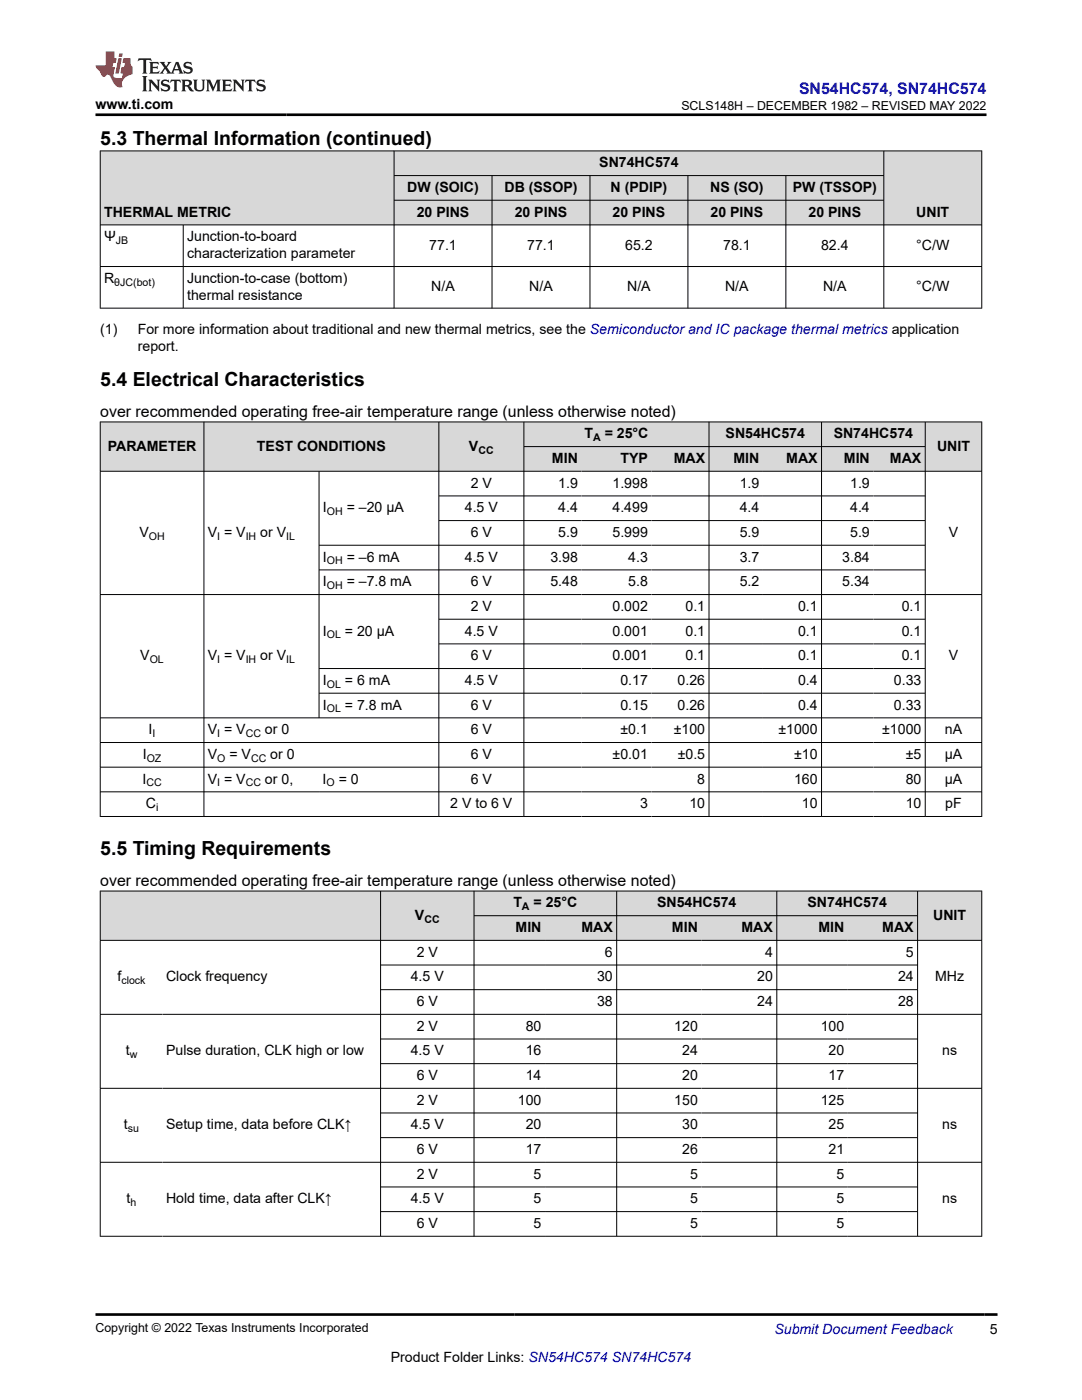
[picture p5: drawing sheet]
<svg xmlns="http://www.w3.org/2000/svg" width="216mm" height="279mm" viewBox="0 0 216 279" stroke-linecap="round" stroke-linejoin="round" font-family="sans-serif">
<g fill="#d8d8d8">
<path d="M20 30.1h175.9v4.9h-175.9z" fill-rule="evenodd"/>
<path d="M20.1 30.2h58.5v14.6h-58.5z" fill-rule="evenodd"/>
<path d="M78.7 30.2h97.6v4.8h-97.6z" fill-rule="evenodd"/>
<path d="M176.4 30.2h19.4v14.6h-19.4z" fill-rule="evenodd"/>
<path d="M78.7 35.1h19.4v4.8h-19.4z" fill-rule="evenodd"/>
<path d="M98.2 35.1h19.5v4.8h-19.5z" fill-rule="evenodd"/>
<path d="M117.8 35.1h19.4v4.8h-19.4z" fill-rule="evenodd"/>
<path d="M137.3 35.1h19.4v4.8h-19.4z" fill-rule="evenodd"/>
<path d="M156.9 35.1h19.4v4.8h-19.4z" fill-rule="evenodd"/>
<path d="M78.7 40h19.4v4.8h-19.4z" fill-rule="evenodd"/>
<path d="M98.2 40h19.5v4.8h-19.5z" fill-rule="evenodd"/>
<path d="M117.8 40h19.4v4.8h-19.4z" fill-rule="evenodd"/>
<path d="M137.3 40h19.4v4.8h-19.4z" fill-rule="evenodd"/>
<path d="M156.9 40h19.4v4.8h-19.4z" fill-rule="evenodd"/>
</g>
<g fill="none" stroke="#000" stroke-width=".2">
<path d="M19.9 30.1h176.1M20 30.1v31.5M78.6 30.1v31.5M78.6 35h97.8M78.6 40h97.8M98.2 35v26.6M117.7 35v26.6M137.3 35v26.6M156.8 35v26.6M176.4 30.1v31.5M195.9 30.1v31.5M19.9 44.9h176.1"/>
<path d="M19.9 53.2h176.1M36.6 44.9v16.7M19.9 61.5h176.1"/>
</g>
<g fill="#d8d8d8">
<path d="M20 84.2h175.9v4.9h-175.9z" fill-rule="evenodd"/>
<path d="M20.1 84.3h20.5v9.7h-20.5z" fill-rule="evenodd"/>
<path d="M40.8 84.3h46.7v9.7h-46.7z" fill-rule="evenodd"/>
<path d="M87.6 84.3h16.9v9.7h-16.9z" fill-rule="evenodd"/>
<path d="M104.6 84.3h36.8v4.8h-36.8z" fill-rule="evenodd"/>
<path d="M141.5 84.3h22.4v4.8h-22.4z" fill-rule="evenodd"/>
<path d="M164 84.3h20.6v4.8h-20.6z" fill-rule="evenodd"/>
<path d="M184.7 84.3h11.1v9.7h-11.1z" fill-rule="evenodd"/>
<path d="M104.6 89.2h11.4v4.8h-11.4z" fill-rule="evenodd"/>
<path d="M116 89.2h14v4.8h-14z" fill-rule="evenodd"/>
<path d="M130 89.2h11.4v4.8h-11.4z" fill-rule="evenodd"/>
<path d="M141.5 89.2h10.7v4.8h-10.7z" fill-rule="evenodd"/>
<path d="M152.2 89.2h11.7v4.8h-11.7z" fill-rule="evenodd"/>
<path d="M164 89.2h10.3v4.8h-10.3z" fill-rule="evenodd"/>
<path d="M174.3 89.2h10.3v4.8h-10.3z" fill-rule="evenodd"/>
</g>
<g fill="none" stroke="#000" stroke-width=".2">
<path d="M19.9 84.2h176.1M19.9 94.1h176.1M20 84.1v78.9M40.7 84.1v78.9M63.7 94.1v49.2M87.6 84.1v78.9M87.6 99h97.1M104.5 84.1v78.9M104.5 89.1h80.2M141.5 84.1v78.9M163.9 84.1v78.9M184.6 84.1v78.9"/>
<path d="M195.9 84.1v78.9M19.9 118.7h176.1M63.7 113.7h121M87.6 103.9h97.1M184.7 108.8h-121M63.7 138.3h121M87.6 123.6h97.1M87.6 128.5h97.1M184.7 133.4h-121M19.9 143.3h176.1M19.9 148.2h176.1M19.9 153.1h176.1"/>
<path d="M19.9 158h176.1M19.9 162.9h176.1"/>
</g>
<g fill="#d8d8d8">
<path d="M20 177.8h175.9v4.9h-175.9z" fill-rule="evenodd"/>
<path d="M20.1 177.9h55.8v9.7h-55.8z" fill-rule="evenodd"/>
<path d="M76 177.9h18.5v9.7h-18.5z" fill-rule="evenodd"/>
<path d="M94.6 177.9h28.4v4.8h-28.4z" fill-rule="evenodd"/>
<path d="M123.1 177.9h31.8v4.8h-31.8z" fill-rule="evenodd"/>
<path d="M155.1 177.9h27.9v4.8h-27.9z" fill-rule="evenodd"/>
<path d="M183.2 177.9h12.6v9.7h-12.6z" fill-rule="evenodd"/>
<path d="M94.6 182.8h14.2v4.8h-14.2z" fill-rule="evenodd"/>
<path d="M108.8 182.8h14.2v4.8h-14.2z" fill-rule="evenodd"/>
<path d="M123.1 182.8h16.9v4.8h-16.9z" fill-rule="evenodd"/>
<path d="M140 182.8h14.9v4.8h-14.9z" fill-rule="evenodd"/>
<path d="M155.1 182.8h14.1v4.8h-14.1z" fill-rule="evenodd"/>
<path d="M169.2 182.8h13.8v4.8h-13.8z" fill-rule="evenodd"/>
</g>
<g fill="none" stroke="#000" stroke-width=".2">
<path d="M19.9 177.8h176.1M20 177.8v69M75.9 177.8v69M94.6 177.8v69M123.1 177.8v69M155 177.8v69M183.1 177.8v69M195.9 177.8v69M19.9 187.7h176.1M75.9 192.6h107.3M75.9 197.5h107.3M94.6 182.7h88.6"/>
<path d="M19.9 202.4h176.1M19.9 217.2h176.1M75.9 207.4h107.3M75.9 212.3h107.3M19.9 232h176.1M75.9 222.1h107.3M75.9 227h107.3M75.9 236.9h107.3M19.9 246.7h176.1M75.9 241.8h107.3"/>
</g>
<path d="M27.7 11.6l-.2 .6 .5-.2h.6v.1v2.2l-.2 .4h1l-.2-.4v-2.2v-.1h.5l.5 .2-.1-.6zM29.8 12.4l.2 .3v1.6l-.2 .4h1.9l.1-.6a1.08 1.08 0 0 1-1.3 .2v-.7h.6l.4 .2v-.7l-.4 .2h-.6v-.5l.2-.2a1 1 0 0 1 1 .3l-.1-.5zM31.8 12.4l1 1.1-1 1.2h.9l-.2-.2 .4-.8 .5 .8-.2 .2h1.6l-.2-.2 .1-.5h1l.1 .5-.1 .2h.9l-.2-.4-.8-1.9h-.5l-1 2.1-.8-1.1 .9-1h-.8l.2 .2-.5 .6-.3-.6 .1-.2zM35.2 12.8l.4 1h-.8zM36.8 12.5a.65 .65 0 0 0-.2 .7 .65 .65 0 0 0 .6 .5l.7 .1 .1 .3a.79 .79 0 0 1-.7 .4 .79 .79 0 0 1-.7-.5l.1 .7 .2-.1a.93 .93 0 0 0 1.1 0 .93 .93 0 0 0 .4-.9 1.46 1.46 0 0 0-1.2-.6l-.1-.3a1.09 1.09 0 0 1 1.2 .2l-.2-.6-.1 .1-.6-.2zM28.4 15.2l.2 .4v2.2l-.2 .4h1l-.2-.4v-2.2l.2-.4zM29.6 15.9l.2 .4v1.5l-.2 .4h.8l-.3-.4v-1.3l1.7 1.8v-2l.2-.4h-.8l.2 .2 .1 1.1-1.2-1.3zM32.3 16a.65 .65 0 0 0-.2 .8 .65 .65 0 0 0 .7 .4l.6 .2 .1 .2a.79 .79 0 0 1-.7 .4 .79 .79 0 0 1-.7-.5l.1 .7 .2-.1a.93 .93 0 0 0 1.1 .1 .93 .93 0 0 0 .4-1 1.46 1.46 0 0 0-1.2-.5l-.1-.4a1.09 1.09 0 0 1 1.2 .2l-.2-.6-.1 .1-.6-.1zM34.1 15.9l-.1 .6a.63 .63 0 0 1 .7-.3l.1 1.6-.3 .4h1l-.2-.4v-1.6a.66 .66 0 0 1 .8 .3l-.1-.6zM36.2 15.9l.2 .4v1.5l-.2 .4h.9l-.2-.2v-.7h.5l.1 .2a.79 .79 0 0 0 1.2 .6l-1-.9a.61 .61 0 0 0 .6-.6 .61 .61 0 0 0-.5-.7zM36.9 16.2h.2a.47 .47 0 0 1 .5 .1 .47 .47 0 0 1 .1 .5l-.2 .1-.6 .1zM38.5 15.9l.2 .2a2.27 2.27 0 0 0 .4 2 1.04 1.04 0 0 0 1.7-.7v-1.3l.2-.2h-.8l.2 .4v1.1a.6 .6 0 0 1-.6 .6 .6 .6 0 0 1-.6-.6v-1.1l.3-.4zM41.1 15.9l.2 .4v1.5l-.2 .4h.7l-.2-.4v-1.4l.9 1.9 .8-1.9v1.4l-.2 .4h1l-.3-.4v-1.5l.3-.4h-.8l-.7 1.5-.7-1.5zM44.3 15.9l.2 .4v1.5l-.2 .4h1.9l.1-.6a1.09 1.09 0 0 1-1.3 .2v-.7h.6l.4 .2v-.6l-.4 .2h-.6v-.6l.2-.1a1.01 1.01 0 0 1 1 .3l-.1-.6zM46.4 15.9l.3 .4v1.5l-.3 .4h.8l-.2-.4v-1.3l1.6 1.8v-2l.2-.4h-.7l.2 .2v1.1l-1.2-1.3zM49 15.9l-.1 .6a.63 .63 0 0 1 .8-.3v1.6l-.3 .4h1l-.2-.4v-1.6a.66 .66 0 0 1 .8 .3l-.1-.6zM51.4 16a.65 .65 0 0 0-.2 .8 .65 .65 0 0 0 .6 .4l.6 .2 .2 .2a.79 .79 0 0 1-.8 .4 .79 .79 0 0 1-.6-.5l.1 .7 .2-.1a.93 .93 0 0 0 1 .1 .93 .93 0 0 0 .5-1 1.46 1.46 0 0 0-1.3-.5l-.1-.4a1.09 1.09 0 0 1 1.3 .2l-.2-.6-.2 .1-.5-.1z" fill="#231f20"/>
<path d="M21.1 10.3v2.7h-2.1l.1 .4 .9 1a.95 .95 0 0 0 .9 .9 .59 .59 0 0 1 .6-.4 .59 .59 0 0 1 .5 .3l.4 .8a1.59 1.59 0 0 0 2.1 1.4 1.61 1.61 0 0 1 1-2.3l1-.3-.1-1.5a1.59 1.59 0 0 1-.4-1.7h-1.4l-.2 .9h.5l-.1 .9h-.5l-.2 .9v.3l.4 .1-.2 .9h-.6a.73 .73 0 0 1-1.1-.7l.3-1.5h-.5l.2-.9h.5l.2-.9h-.5v-1.3zM23.6 11.6l-.6 3.1h.7l.6-3.1zM23.8 10.7l-.1 .6h.7l.1-.6z" fill="#ed1c24"/>
<path d="M19 22.9h177.8M19 262.3h180" fill="none" stroke="#000" stroke-width=".53"/>
<g font-size="3.9">
<text x="20" y="28.8">5.3 Thermal Information (continued)</text>
<text x="20" y="77">5.4 Electrical Characteristics</text>
<text x="20" y="170.6">5.5 Timing Requirements</text>
</g>
<text font-size="3.2" fill="#00f" x="159.4" y="18.7">SN54HC574, SN74HC574</text>
<g font-size="3.2">
<text x="20" y="83.2">over recommended operating free-air temperature range (unless otherwise noted)</text>
<text x="20" y="176.8">over recommended operating free-air temperature range (unless otherwise noted)</text>
</g>
<g font-size="2.8">
<text x="19" y="21.8">www.ti.com</text>
<text x="119.6" y="33.4">SN74HC574</text>
<text x="81.3" y="38.3">DW (SOIC)</text>
<text x="100.7" y="38.3">DB (SSOP)</text>
<text x="121.9" y="38.3">N (PDIP)</text>
<text x="141.7" y="38.3">NS (SO)</text>
<text x="158.2" y="38.3">PW (TSSOP)</text>
<text x="20.8" y="43.2">THERMAL METRIC</text>
<text x="83.2" y="43.2">20 PINS</text>
<text x="102.7" y="43.2">20 PINS</text>
<text x="122.2" y="43.2">20 PINS</text>
<text x="141.8" y="43.2">20 PINS</text>
<text x="161.3" y="43.2">20 PINS</text>
<text x="182.8" y="43.2">UNIT</text>
<text x="20.8" y="48.2">Ψ</text>
<text x="37.3" y="48.2">Junction-to-board</text>
<text x="37.3" y="51.5">characterization parameter</text>
<text x="85.7" y="49.8">77.1</text>
<text x="105.2" y="49.8">77.1</text>
<text x="124.7" y="49.8">65.2</text>
<text x="144.3" y="49.8">78.1</text>
<text x="163.8" y="49.8">82.4</text>
<text x="182.8" y="49.8">°C/W</text>
<text x="20.8" y="56.5">R</text>
<text x="37.3" y="56.5">Junction-to-case (bottom)</text>
<text x="37.3" y="59.9">thermal resistance</text>
<text x="86.1" y="58.2">N/A</text>
<text x="105.6" y="58.2">N/A</text>
<text x="125.1" y="58.2">N/A</text>
<text x="144.7" y="58.2">N/A</text>
<text x="164.2" y="58.2">N/A</text>
<text x="182.8" y="58.2">°C/W</text>
<text x="20" y="66.7">(1)</text>
<text x="27.5" y="70">report.</text>
<text x="27.5" y="66.7">For more information about traditional and new thermal metrics, see the Semiconductor and IC package thermal metrics application</text>
<text x="21.5" y="89.9">PARAMETER</text>
<text x="51.3" y="89.9">TEST CONDITIONS</text>
<text x="93.6" y="89.9">V</text>
<text x="116.6" y="87.5">T</text>
<text x="120.7" y="87.5">= 25°C</text>
<text x="144.8" y="87.5">SN54HC574</text>
<text x="166.4" y="87.5">SN74HC574</text>
<text x="187" y="89.9">UNIT</text>
<text x="110.1" y="92.4">MIN</text>
<text x="123.8" y="92.4">TYP</text>
<text x="134.4" y="92.4">MAX</text>
<text x="146.4" y="92.4">MIN</text>
<text x="156.9" y="92.4">MAX</text>
<text x="168.4" y="92.4">MIN</text>
<text x="177.6" y="92.4">MAX</text>
<text x="93.9" y="97.3">2 V</text>
<text x="111.4" y="97.3">1.9</text>
<text x="122.2" y="97.3">1.998</text>
<text x="147.6" y="97.3">1.9</text>
<text x="169.6" y="97.3">1.9</text>
<text x="27.8" y="107.2">V</text>
<text x="41.5" y="107.2">V = V</text>
<text x="51.9" y="107.2">or V</text>
<text x="64.4" y="102.2">I</text>
<text x="69.2" y="102.2">= –20 µA</text>
<text x="92.8" y="102.2">4.5 V</text>
<text x="93.9" y="107.2">6 V</text>
<text x="111.4" y="102.2">4.4</text>
<text x="111.4" y="107.2">5.9</text>
<text x="122.2" y="102.2">4.499</text>
<text x="122.2" y="107.2">5.999</text>
<text x="147.6" y="102.2">4.4</text>
<text x="147.6" y="107.2">5.9</text>
<text x="169.6" y="102.2">4.4</text>
<text x="169.6" y="107.2">5.9</text>
<text x="189.3" y="107.2">V</text>
<text x="64.4" y="112.1">I</text>
<text x="69.2" y="112.1">= –6 mA</text>
<text x="92.8" y="112.1">4.5 V</text>
<text x="109.8" y="112.1">3.98</text>
<text x="125.4" y="112.1">4.3</text>
<text x="147.6" y="112.1">3.7</text>
<text x="168.1" y="112.1">3.84</text>
<text x="64.4" y="117">I</text>
<text x="69.2" y="117">= –7.8 mA</text>
<text x="93.9" y="117">6 V</text>
<text x="109.8" y="117">5.48</text>
<text x="125.4" y="117">5.8</text>
<text x="147.6" y="117">5.2</text>
<text x="168.1" y="117">5.34</text>
<text x="93.9" y="121.9">2 V</text>
<text x="122.2" y="121.9">0.002</text>
<text x="136.8" y="121.9">0.1</text>
<text x="159.2" y="121.9">0.1</text>
<text x="179.9" y="121.9">0.1</text>
<text x="28" y="131.8">V</text>
<text x="41.5" y="131.8">V = V</text>
<text x="51.9" y="131.8">or V</text>
<text x="64.4" y="126.9">I</text>
<text x="68.8" y="126.9">= 20 µA</text>
<text x="92.8" y="126.9">4.5 V</text>
<text x="93.9" y="131.8">6 V</text>
<text x="122.2" y="126.9">0.001</text>
<text x="122.2" y="131.8">0.001</text>
<text x="136.8" y="126.9">0.1</text>
<text x="136.8" y="131.8">0.1</text>
<text x="159.2" y="126.9">0.1</text>
<text x="159.2" y="131.8">0.1</text>
<text x="179.9" y="126.9">0.1</text>
<text x="179.9" y="131.8">0.1</text>
<text x="189.3" y="131.8">V</text>
<text x="64.4" y="136.7">I</text>
<text x="68.8" y="136.7">= 6 mA</text>
<text x="92.8" y="136.7">4.5 V</text>
<text x="123.8" y="136.7">0.17</text>
<text x="135.2" y="136.7">0.26</text>
<text x="159.2" y="136.7">0.4</text>
<text x="178.4" y="136.7">0.33</text>
<text x="64.4" y="141.6">I</text>
<text x="68.8" y="141.6">= 7.8 mA</text>
<text x="93.9" y="141.6">6 V</text>
<text x="123.8" y="141.6">0.15</text>
<text x="135.2" y="141.6">0.26</text>
<text x="159.2" y="141.6">0.4</text>
<text x="178.4" y="141.6">0.33</text>
<text x="29.7" y="146.5">I</text>
<text x="41.5" y="146.5">V = V</text>
<text x="52.9" y="146.5">or 0</text>
<text x="93.9" y="146.5">6 V</text>
<text x="123.8" y="146.5">±0.1</text>
<text x="134.4" y="146.5">±100</text>
<text x="155.3" y="146.5">±1000</text>
<text x="176" y="146.5">±1000</text>
<text x="188.5" y="146.5">nA</text>
<text x="28.5" y="151.5">I</text>
<text x="41.5" y="151.5">V</text>
<text x="45.8" y="151.5">= V</text>
<text x="53.9" y="151.5">or 0</text>
<text x="93.9" y="151.5">6 V</text>
<text x="122.2" y="151.5">±0.01</text>
<text x="135.2" y="151.5">±0.5</text>
<text x="158.5" y="151.5">±10</text>
<text x="180.7" y="151.5">±5</text>
<text x="188.5" y="151.5">µA</text>
<text x="28.4" y="156.4">I</text>
<text x="29.1" y="161.3">C</text>
<text x="41.5" y="156.4">V = V</text>
<text x="52.9" y="156.4">or 0,</text>
<text x="64.4" y="156.4">I</text>
<text x="67.6" y="156.4">= 0</text>
<text x="89.9" y="161.3">2 V to 6 V</text>
<text x="93.9" y="156.4">6 V</text>
<text x="127.7" y="161.3">3</text>
<text x="137.6" y="161.3">10</text>
<text x="139.1" y="156.4">8</text>
<text x="158.5" y="156.4">160</text>
<text x="160" y="161.3">10</text>
<text x="180.7" y="156.4">80</text>
<text x="180.7" y="161.3">10</text>
<text x="188.5" y="156.4">µA</text>
<text x="188.6" y="161.3">pF</text>
<text x="82.8" y="183.6">V</text>
<text x="102.4" y="181.1">T</text>
<text x="106.5" y="181.1">= 25°C</text>
<text x="131.1" y="181.1">SN54HC574</text>
<text x="161.1" y="181.1">SN74HC574</text>
<text x="186.2" y="183.6">UNIT</text>
<text x="83.1" y="190.9">2 V</text>
<text x="102.9" y="186">MIN</text>
<text x="116" y="186">MAX</text>
<text x="120.7" y="190.9">6</text>
<text x="134.1" y="186">MIN</text>
<text x="148" y="186">MAX</text>
<text x="152.7" y="190.9">4</text>
<text x="163.3" y="186">MIN</text>
<text x="176.1" y="186">MAX</text>
<text x="180.8" y="190.9">5</text>
<text x="23.4" y="195.9">f</text>
<text x="33.1" y="195.9">Clock frequency</text>
<text x="82" y="195.9">4.5 V</text>
<text x="119.1" y="195.9">30</text>
<text x="151.1" y="195.9">20</text>
<text x="179.2" y="195.9">24</text>
<text x="186.6" y="195.9">MHz</text>
<text x="83.1" y="200.8">6 V</text>
<text x="119.1" y="200.8">38</text>
<text x="151.1" y="200.8">24</text>
<text x="179.2" y="200.8">28</text>
<text x="83.1" y="205.7">2 V</text>
<text x="104.9" y="205.7">80</text>
<text x="134.5" y="205.7">120</text>
<text x="163.8" y="205.7">100</text>
<text x="25.1" y="210.6">t</text>
<text x="33.1" y="210.6">Pulse duration, CLK high or low</text>
<text x="82" y="210.6">4.5 V</text>
<text x="83.1" y="215.5">6 V</text>
<text x="104.9" y="210.6">16</text>
<text x="104.9" y="215.5">14</text>
<text x="136.1" y="210.6">24</text>
<text x="136.1" y="215.5">20</text>
<text x="165.3" y="210.6">20</text>
<text x="165.3" y="215.5">17</text>
<text x="188" y="210.6">ns</text>
<text x="83.1" y="220.5">2 V</text>
<text x="103.3" y="220.5">100</text>
<text x="134.5" y="220.5">150</text>
<text x="163.8" y="220.5">125</text>
<text x="24.7" y="225.4">t</text>
<text x="33.1" y="225.4">Setup time, data before CLK↑</text>
<text x="82" y="225.4">4.5 V</text>
<text x="104.9" y="225.4">20</text>
<text x="136.1" y="225.4">30</text>
<text x="165.3" y="225.4">25</text>
<text x="188" y="225.4">ns</text>
<text x="83.1" y="230.3">6 V</text>
<text x="104.9" y="230.3">17</text>
<text x="136.1" y="230.3">26</text>
<text x="165.3" y="230.3">21</text>
<text x="83.1" y="235.2">2 V</text>
<text x="106.5" y="235.2">5</text>
<text x="137.7" y="235.2">5</text>
<text x="166.9" y="235.2">5</text>
<text x="25.3" y="240.2">t</text>
<text x="33.1" y="240.2">Hold time, data after CLK↑</text>
<text x="82" y="240.2">4.5 V</text>
<text x="83.1" y="245.1">6 V</text>
<text x="106.5" y="240.2">5</text>
<text x="106.5" y="245.1">5</text>
<text x="137.7" y="240.2">5</text>
<text x="137.7" y="245.1">5</text>
<text x="166.9" y="240.2">5</text>
<text x="166.9" y="245.1">5</text>
<text x="188" y="240.2">ns</text>
<text x="197.5" y="266.1">5</text>
<text x="78" y="271.7">Product Folder Links: SN54HC574 SN74HC574</text>
</g>
<text font-size="2.8" fill="#00f" x="154.5" y="266.2">Submit Document Feedback</text>
<g font-size="2.5">
<text x="136" y="21.9">SCLS148H – DECEMBER 1982 – REVISED MAY 2022</text>
<text x="19" y="265.9">Copyright © 2022 Texas Instruments Incorporated</text>
</g>
<g font-size="2.1">
<text x="23.1" y="48.7">JB</text>
<text x="22.8" y="57">θJC(bot)</text>
<text x="118.3" y="88">A</text>
<text x="95.5" y="90.5">CC</text>
<text x="29.7" y="107.7">OH</text>
<text x="43.3" y="107.7">I</text>
<text x="49" y="107.7">IH</text>
<text x="57.1" y="107.7">IL</text>
<text x="65.2" y="102.8">OH</text>
<text x="65.2" y="112.7">OH</text>
<text x="65.2" y="117.6">OH</text>
<text x="65.2" y="127.4">OL</text>
<text x="29.9" y="132.3">OL</text>
<text x="43.3" y="132.3">I</text>
<text x="49" y="132.3">IH</text>
<text x="57.1" y="132.3">IL</text>
<text x="65.2" y="137.3">OL</text>
<text x="65.2" y="142.2">OL</text>
<text x="30.4" y="147.1">I</text>
<text x="43.3" y="147.1">I</text>
<text x="49" y="147.1">CC</text>
<text x="29.3" y="152">OZ</text>
<text x="43.3" y="152">O</text>
<text x="50.1" y="152">CC</text>
<text x="29.2" y="156.9">CC</text>
<text x="31.1" y="161.9">i</text>
<text x="43.3" y="156.9">I</text>
<text x="49" y="156.9">CC</text>
<text x="65.2" y="156.9">O</text>
<text x="84.7" y="184.1">CC</text>
<text x="104.2" y="181.7">A</text>
<text x="24.2" y="196.4">clock</text>
<text x="25.9" y="211.2">w</text>
<text x="25.5" y="226">su</text>
<text x="26.1" y="240.7">h</text>
</g>
</svg>
